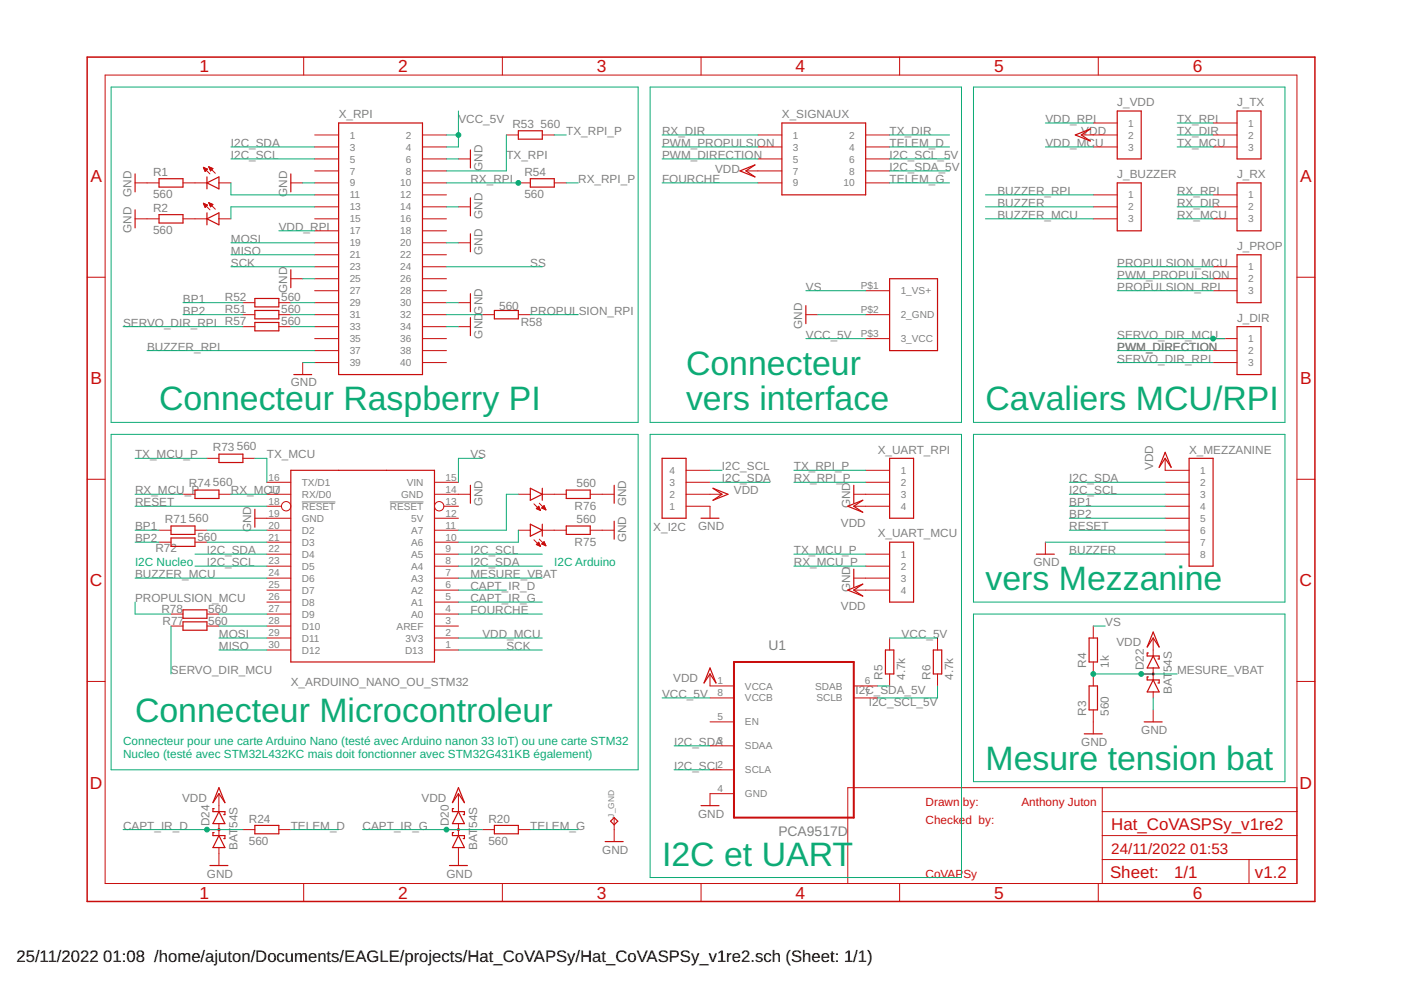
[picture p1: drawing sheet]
<svg xmlns="http://www.w3.org/2000/svg" width="297mm" height="210mm" viewBox="0 0 297 210" stroke-linecap="round" stroke-linejoin="round" font-family="sans-serif">
<path d="M64 106.4h7.1M82.7 106.4h7.1" fill="none" stroke="#808080" stroke-width=".21"/>
<g fill="none" stroke="#c90d0c" stroke-width=".25">
<path d="M28.6 36.9v3.8M33.7 37.9h5.1v1.8h-5.1zM43.9 38.8l2.5-1.3v2.5zM43.9 37.5v2.5M61.7 36.9v3.8M71.8 26.1h17.8v53.3h-17.8zM99.7 31.8v3.8M109.9 27.7h5.1v1.8h-5.1zM112.4 37.9h5.1v1.8h-5.1zM156.9 36.2l3.2-1.2-1.9 1.2 1.9 1.3zM165.8 26.1h17.7v15.2h-17.7zM228 28.6l3.2-1.3-1.9 1.3 1.9 1.3z"/>
<path d="M236.9 38.8h5.1v10.1h-5.1zM236.9 23.5h5.1v10.2h-5.1zM262.3 38.8h5.1v10.1h-5.1zM262.3 23.5h5.1v10.2h-5.1zM28.6 44.5v3.8M33.7 45.5h5.1v1.8h-5.1zM43.9 46.4l2.5-1.3v2.6zM43.9 45.1v2.6M61.7 57.2v3.8M99.7 42v3.8M99.7 49.6v3.8M188.6 59.1h10.2v15.2h-10.2z"/>
<path d="M262.3 54h5.1v10.2h-5.1zM54 63.3h5.1v1.8h-5.1zM54 65.8h5.1v1.8h-5.1zM54 68.4h5.1v1.7h-5.1zM62.3 79.4h3.8M99.7 62.3v3.8M99.7 67.4v3.8M104.8 65.8h5.1v1.8h-5.1zM170.9 64.8v3.8M262.3 69.3h5.1v10.1h-5.1zM46.4 96.3h5.1v1.8h-5.1zM61.7 99.7h30.4v40.7h-30.4z"/>
<path d="M140.4 97.2h5.1v12.7h-5.1zM188.6 97.2h5.1v12.7h-5.1zM247 95.9l1.3 3.2-1.3-1.9-1.2 1.9zM252.1 97.2h5.1v22.8h-5.1zM36.3 111.5h5v1.8h-5zM36.3 114.1h5v1.7h-5zM41.3 103.9h5.1v1.8h-5.1zM54 108v3.8M99.7 102.9v3.8M112.4 111.1l2.6 1.3-2.6 1.3zM112.4 103.5l2.6 1.3-2.6 1.3zM115 103.5v2.6"/>
<path d="M115 111.1v2.6M120.1 111.5h5v1.8h-5zM120.1 103.9h5v1.8h-5zM130.2 102.9v3.8M130.2 110.5v3.8M148.6 109.9h3.8M151.2 103.5l3.1 1.3-3.1 1.3 1.9-1.3zM179.7 107.3l3.2-1.2-1.9 1.2 1.9 1.3zM181 102.9v3.8M188.6 115h5.1v12.7h-5.1zM219.7 117.5h3.8M38.8 129.3h5.1v1.8h-5.1z"/>
<path d="M38.8 131.8h5.1v1.8h-5.1zM179.7 125.1l3.2-1.3-1.9 1.3 1.9 1.3zM181 120.7v3.8M187.7 137.8h1.8v5.1h-1.8zM197.9 137.8h1.8v5.1h-1.8zM230.9 135.3h1.8v5.1h-1.8zM243.5 138.5h-.3v.6h2.6v.6h-.3M244.5 139.1l1.3 2.5h-2.6zM244.5 134l1.3 3.2-1.3-1.9-1.3 1.9zM150.5 141.6l1.3 3.2-1.3-1.9-1.2 1.9zM229.9 155.6h3.8M230.9 145.4h1.8v5.1h-1.8z"/>
<path d="M242.6 153.1h3.8M243.5 143.5h-.3v.7h2.6v.6h-.3M244.5 144.2l1.3 2.5h-2.6zM45.4 176.5h-.3v.7h2.6v.6h-.3M45.4 171.4h-.3v.7h2.6v.6h-.3M46.4 177.2l1.3 2.5h-2.6zM46.4 172.1l1.3 2.5h-2.6zM46.4 167l1.3 3.2-1.3-1.9-1.3 1.9zM54 175h5.1v1.8h-5.1zM96.2 176.5h-.3v.7h2.6v.6h-.3M96.2 171.4h-.3v.7h2.6v.6h-.3M97.2 177.2l1.3 2.5h-2.6z"/>
<path d="M97.2 172.1l1.3 2.5h-2.6zM97.2 167l1.3 3.2-1.3-1.9-1.3 1.9zM104.8 175h5.1v1.8h-5.1zM128.3 178.4h3.8M130.2 173.4l.8 .7-.8 .8-.7-.8zM148.6 170.8h3.8M44.5 183.5h3.8M95.3 183.5h3.8"/>
</g>
<g fill="none" stroke="#c90d0c" stroke-width=".21">
<path d="M22.3 15.9h252.7v171.4h-252.7zM64.4 12.1v3.8M106.5 12.1v3.8M148.6 12.1v3.8M190.7 12.1v3.8M232.9 12.1v3.8M28.6 38.8h5.1M38.8 38.8h5.1M43.1 35.5l1.4 1.4M43.1 35.5l.9 .4-.5 .5zM43.2 35.6h.2M43.2 35.7h.4"/>
<path d="M43.3 35.8h.6M43.3 35.9h.6M43.4 36.1h.4M43.4 36.2h.3M43.5 36.3h.1M44.3 35.3l1.4 1.4M44.3 35.3l.8 .4-.5 .5zM44.3 35.5h.2M44.3 35.6h.5M44.4 35.7h.7M44.4 35.8h.6M44.5 35.9h.4"/>
<path d="M44.6 36.1h.2M44.6 36.2h.1M46.4 38.8h2.6M61.7 38.8h2.5M66.7 38.8h5.1M66.7 33.7h5.1M66.7 28.6h5.1M66.7 31.2h5.1M66.7 36.2h5.1M89.6 38.8h5.1M89.6 33.7h5.1M89.6 28.6h5.1"/>
<path d="M89.6 31.2h5.1M89.6 36.2h5.1M97.2 33.7h2.5M107.4 28.6h2.5M109.9 38.8h2.5M115 28.6h2.5M117.5 38.8h2.6M158.2 36.2h7.6M160.7 38.8h5.1M160.7 33.7h5.1M160.7 28.6h5.1M160.7 31.2h5.1"/>
<path d="M183.5 38.8h5.1M183.5 33.7h5.1M183.5 28.6h5.1M183.5 31.2h5.1M183.5 36.2h5.1M229.3 28.6h7.6M231.8 26.1h5.1M231.8 31.2h5.1M257.2 28.6h5.1M257.2 26.1h5.1M257.2 31.2h5.1M18.5 58.8h3.8"/>
<path d="M28.6 46.4h5.1M38.8 46.4h5.1M43.1 43.1l1.4 1.4M43.1 43.1l.9 .4-.5 .5zM43.2 43.2h.1M43.2 43.3h.4M43.2 43.4h.7M43.3 43.5h.6M43.3 43.7h.5M43.4 43.8h.3M43.5 43.9h.1M44.3 43l1.4 1.4"/>
<path d="M44.3 43l.8 .3-.5 .6zM44.3 43.1h.2M44.3 43.2h.5M44.4 43.3h.6M44.4 43.4h.7M44.5 43.5h.4M44.6 43.7h.2M44.6 43.8h.1M46.4 46.4h2.6M61.7 59.1h2.5M66.7 51.5h5.1M66.7 59.1h5.1"/>
<path d="M66.7 43.9h5.1M66.7 46.4h5.1M66.7 41.3h5.1M66.7 56.6h5.1M66.7 48.9h5.1M66.7 54h5.1M89.6 51.5h5.1M89.6 59.1h5.1M89.6 43.9h5.1M89.6 46.4h5.1M89.6 41.3h5.1M89.6 56.6h5.1"/>
<path d="M89.6 48.9h5.1M89.6 54h5.1M97.2 51.5h2.5M97.2 43.9h2.5M231.8 43.9h5.1M231.8 46.4h5.1M231.8 41.3h5.1M257.2 59.1h5.1M257.2 43.9h5.1M257.2 46.4h5.1M257.2 41.3h5.1M257.2 56.6h5.1"/>
<path d="M275 58.8h3.8M51.5 69.3h2.5M51.5 66.7h2.5M51.5 64.2h2.5M59.1 69.3h2.6M59.1 66.7h2.6M59.1 64.2h2.6M64.2 76.9v2.5M66.7 69.3h5.1M66.7 66.7h5.1M66.7 64.2h5.1M66.7 61.6h5.1"/>
<path d="M66.7 71.8h5.1M66.7 74.3h5.1M66.7 76.9h5.1M89.6 69.3h5.1M89.6 66.7h5.1M89.6 64.2h5.1M89.6 61.6h5.1M89.6 71.8h5.1M89.6 74.3h5.1M89.6 76.9h5.1M97.2 69.3h2.5M97.2 64.2h2.5"/>
<path d="M102.3 66.7h2.5M109.9 66.7h2.5M170.9 66.7h2.5M183.5 66.7h5.1M183.5 61.6h5.1M183.5 71.8h5.1M257.2 61.6h5.1M257.2 71.8h5.1M257.2 74.3h5.1M257.2 76.9h5.1M43.9 97.2h2.5M51.5 97.2h2.5"/>
<path d="M145.5 99.7h5M183.5 99.7h5.1M247 97.2v2.5h5.1M18.5 101.6h3.8M33.7 112.4h2.6M33.7 115h2.6M38.8 104.8h2.5M41.3 112.4h2.6M41.3 115h2.6M46.4 104.8h2.6M54 109.9h7.7M56.6 104.8h5.1"/>
<path d="M56.6 112.4h5.1M56.6 115h5.1M56.6 107.3h3.1M56.6 102.3h5.1M56.6 117.5h5.1M92.1 104.8h7.6M92.1 112.4h5.1M92.1 115h5.1M92.1 109.9h5.1M92.1 102.3h5.1M92.1 117.5h5.1M94.1 107.3h3.1"/>
<path d="M109.9 104.8h2.5M109.9 112.4h2.5M113.2 114.4l1.4 1.4M113.2 106.8l1.4 1.4M113.7 115.5l.5-.5 .4 .8zM113.7 107.8h.7M113.7 115.4h.7M113.8 107.7h.6M113.9 115.3h.5M113.9 115.5h.6M114 107.9h.5M114 107.6h.3"/>
<path d="M114 115.2h.3M114.1 107.5h.2M114.1 115.1h.2M114.2 115.7h.3M114.2 107.3l-.5 .5 .9 .4M114.2 107.3l.4 .9M114.2 107.4h.1M114.2 108.1h.3M114.3 114.3l1.4 1.4M114.3 106.7l1.4 1.4M114.5 115.8h.1M114.5 108.2h.1"/>
<path d="M114.9 115.3l.8 .4M114.9 115.3l.5-.5 .3 .9M114.9 107.7h.7M114.9 107.7l.8 .4M114.9 115.3h.7M115 104.8h5.1M115 112.4h5.1M115 107.6h.5M115 115.2h.5M115.1 115.4h.5M115.1 107.5h.4M115.1 115.1h.4"/>
<path d="M115.1 107.8h.5M115.2 115h.2M115.2 107.4h.2M115.3 107.2h.1M115.4 115.5h.3M115.4 107.2l-.5 .5M115.4 107.2l.3 .9M115.4 107.9h.3M115.6 115.7h.1M115.7 108.1h.1M125.1 104.8h5.1M125.1 112.4h5.1"/>
<path d="M145.5 107.3h5v2.6M145.5 104.8h7.6M145.5 102.3h5M181 104.8h7.6M181 107.3h7.6M183.5 102.3h5.1M183.5 117.5h5.1M221.6 115v2.5M247 104.8h5.1M247 112.4h5.1M247 115h5.1M247 109.9h5.1"/>
<path d="M247 107.3h5.1M247 102.3h5.1M247 117.5h5.1M275 101.6h3.8M36.3 130.2h2.5M36.3 132.7h2.5M43.9 130.2h2.5M43.9 132.7h2.5M56.6 125.1h5.1M56.6 122.6h5.1M56.6 130.2h5.1M56.6 132.7h5.1"/>
<path d="M56.6 120h5.1M56.6 127.7h5.1M56.6 135.3h5.1M56.6 137.8h5.1M92.1 125.1h5.1M92.1 122.6h5.1M92.1 130.2h5.1M92.1 132.7h5.1M92.1 120h5.1M92.1 127.7h5.1M92.1 135.3h5.1M92.1 137.8h5.1"/>
<path d="M181 125.1h7.6M181 122.6h7.6M183.5 120h5.1M188.6 135.3v2.5M198.8 135.3v2.5M231.8 132.7v2.6M244.5 135.3v3.8M18.5 144.5h3.8M150.5 142.9v2.5h5.1M150.5 148h5.1M150.5 153.1h5.1M150.5 158.1h5.1"/>
<path d="M181 145.4h5.1M181 148h5.1M188.6 142.9v2.5M198.8 142.9v2.5M231.8 140.4v5M231.8 150.5v5.1M242 142.9h2.5M244.5 141.6v2.6M244.5 146.7v1.3M244.5 150.5v2.6M275 144.5h3.8M43.9 175.9h2.5"/>
<path d="M46.4 168.3v3.8M46.4 174.6v2.6M46.4 179.7v3.8M51.5 175.9h2.5M59.1 175.9h2.6M94.7 175.9h2.5M97.2 168.3v3.8M97.2 174.6v2.6M97.2 179.7v3.8M102.3 175.9h2.5M109.9 175.9h2.5M130.2 173.4v5"/>
<path d="M150.5 163.2h5.1M155.6 168.3h-5.1v2.5M233.7 167v20.3M233.7 177.2h41.3M233.7 172.1h41.3M275 167h-95.3v20.3M64.4 187.3v3.8M106.5 187.3v3.8M148.6 187.3v3.8M190.7 187.3v3.8M232.9 187.3v3.8M233.7 182.2h41.3"/>
<path d="M264.8 182.2v5.1"/>
<circle cx="60.7" cy="107.3" r=".99"/>
<circle cx="93.1" cy="107.3" r=".99"/>
</g>
<g fill="none" stroke="#c90d0c" stroke-width=".42">
<path d="M155.6 140.4h25.4v33h-25.4z"/>
<circle cx="244.5" cy="142.9" r=".13"/>
<circle cx="46.4" cy="175.9" r=".13"/>
<circle cx="97.2" cy="175.9" r=".13"/>
</g>
<path d="M18.5 12.1h260.3v179h-260.3z" fill="none" stroke="#c90d0c" stroke-width=".32"/>
<g fill="none" stroke="#0dab76" stroke-width=".21">
<path d="M23.6 18.5h111.7v71.1h-111.7zM137.8 18.5h66.1v71.1h-66.1zM206.4 18.5h66v71.1h-66zM49 33.7h17.7M49 31.2h17.7M49 38.8v2.5h17.7M64.2 38.8h2.5M94.7 38.8h15.2M94.7 33.7h2.5M94.7 28.6h2.5M97.2 23.5v7.7h-2.5M107.4 28.6v7.6h-12.7"/>
<path d="M117.5 28.6h2.6M120.1 38.8h2.5M140.4 38.8h20.3M140.4 33.7h20.3M140.4 31.2h20.3M140.4 28.6h20.3M188.6 38.8h12.7M188.6 33.7h12.7M188.6 31.2h12.7M188.6 28.6h12.7M188.6 36.2h12.7M221.6 31.2h10.2"/>
<path d="M221.6 26.1h10.2M249.6 31.2h7.6M249.6 28.6h7.6M249.6 26.1h7.6M49 51.5h17.7M49 56.6h17.7M49 54h17.7M59.1 48.9h7.6M64.2 59.1h2.5M66.7 43.9h-17.7v2.5M94.7 51.5h2.5M94.7 43.9h2.5"/>
<path d="M94.7 56.6h20.3M208.9 43.9h22.9M208.9 46.4h22.9M208.9 41.3h22.9M236.9 59.1h20.3M236.9 56.6h20.3M249.6 43.9h7.6M249.6 46.4h7.6M249.6 41.3h7.6M26.1 69.3h25.4M31.2 74.3h35.5M38.8 64.2h12.7"/>
<path d="M38.8 66.7h12.7M61.7 69.3h5M61.7 64.2h5M61.7 66.7h5M64.2 76.9h2.5M94.7 69.3h2.5M94.7 64.2h2.5M94.7 66.7h7.6M112.4 66.7h10.2M170.9 71.8h12.6M170.9 61.6h12.6M173.4 66.7h10.1"/>
<path d="M236.9 76.9h20.3M236.9 71.8h22.8M236.9 61.6h20.3M236.9 74.3h20.3M23.6 92.1h111.7v71.1h-111.7zM28.6 97.2h15.3M54 97.2h2.6v5.1M102.3 97.2h-5.1v5.1M137.8 92.1h66.1v94h-66.1zM150.5 99.7h2.6M168.3 99.7h15.2M206.4 92.1h66v35.6h-66z"/>
<path d="M28.6 115h5.1M28.6 104.8h10.2M28.6 112.4h5.1M28.6 107.3h28M41.3 117.5h15.3M43.9 115h12.7M43.9 112.4h12.7M49 104.8h7.6M97.2 117.5h17.8M109.9 112.4v2.6h-12.7M109.9 104.8h-2.5v7.6h-10.2M150.5 102.3h12.7"/>
<path d="M168.3 102.3h15.2M168.3 117.5h15.2M221.6 115h25.4M226.7 102.3h20.3M226.7 117.5h20.3M226.7 104.8h20.3M226.7 112.4h20.3M226.7 107.3h20.3M226.7 109.9h20.3M28.6 127.7v2.5h7.7M28.6 122.6h28M36.3 132.7v10.2"/>
<path d="M41.3 120h15.3M46.4 135.3h10.2M46.4 137.8h10.2M46.4 132.7h10.2M46.4 130.2h10.2M97.2 120h17.8M97.2 135.3h17.8M97.2 137.8h17.8M97.2 127.7h17.8M97.2 125.1h10.2M97.2 130.2h17.8M97.2 122.6h17.8"/>
<path d="M168.3 120h15.2M188.6 135.3h10.2M206.4 130.2h66v35.5h-66zM231.8 132.7h2.5M140.4 148h10.1M142.9 158.1h7.6M186.1 145.4h2.5M198.8 145.4v2.6h-12.7M231.8 142.9h17.8M244.5 148v2.5M26.1 175.9h25.4M61.7 175.9h10.1"/>
<path d="M76.9 175.9h25.4M112.4 175.9h10.2M142.9 163.2h7.6"/>
</g>
<g fill="#0dab76" stroke="#0dab76" stroke-width=".21">
<circle cx="97.2" cy="28.6" r=".51"/>
<circle cx="94.7" cy="175.9" r=".51"/>
<circle cx="43.9" cy="175.9" r=".51"/>
<circle cx="109.9" cy="38.8" r=".51"/>
<circle cx="257.2" cy="71.8" r=".51"/>
<circle cx="242" cy="142.9" r=".51"/>
<circle cx="231.8" cy="142.9" r=".51"/>
</g>
<g font-size="7.2" fill="#0dab76">
<text x="145.5" y="79.4">Connecteur</text>
<text x="33.7" y="87">Connecteur Raspberry PI</text>
<text x="145.5" y="87">vers interface</text>
<text x="208.9" y="87">Cavaliers MCU/RPI</text>
<text x="208.9" y="125.1">vers Mezzanine</text>
<text x="28.6" y="153">Connecteur Microcontroleur</text>
<text x="208.9" y="163.2">Mesure tension bat</text>
<text x="140.4" y="183.5">I2C et UART</text>
</g>
<g font-size="3.7" fill="#c90d0c">
<text x="42.3" y="15.3">1</text>
<text x="84.4" y="15.3">2</text>
<text x="126.6" y="15.3">3</text>
<text x="168.7" y="15.3">4</text>
<text x="210.8" y="15.3">5</text>
<text x="252.9" y="15.3">6</text>
<text x="19.2" y="38.6">A</text>
<text x="275.6" y="38.6">A</text>
<text x="19.2" y="81.5">B</text>
<text x="275.6" y="81.5">B</text>
<text x="19" y="124.3">C</text>
<text x="275.5" y="124.3">C</text>
<text x="19" y="167.2">D</text>
<text x="275.5" y="167.2">D</text>
<text x="42.3" y="190.5">1</text>
<text x="84.4" y="190.5">2</text>
<text x="126.6" y="190.5">3</text>
<text x="168.7" y="190.5">4</text>
<text x="210.8" y="190.5">5</text>
<text x="252.9" y="190.5">6</text>
</g>
<g font-size="3.6" fill="#c90d0c">
<text x="235.6" y="175.9">Hat_CoVASPSy_v1re2</text>
<text x="235.4" y="186.2">Sheet:</text>
<text x="248.9" y="186.1">1/1</text>
<text x="266.1" y="186.1">v1.2</text>
</g>
<g font-size="3.5">
<text x="3.5" y="204">25/11/2022</text>
<text x="21.9" y="204">01:08 /home/ajuton/Documents/EAGLE/projects/Hat_CoVAPSy/Hat_CoVASPSy_v1re2.sch (Sheet: 1/1)</text>
</g>
<g font-size="3.2" fill="#c90d0c">
<text x="235.6" y="181">24/11/2022</text>
<text x="252.4" y="181">01:53</text>
</g>
<g font-size="2.9" fill="#808080">
<text x="163" y="137.9">U1</text>
<text x="165" y="177.3">PCA9517D</text>
</g>
<g font-size="2.5" fill="#808080">
<text x="236.9" y="22.5">J_VDD</text>
<text x="262.3" y="22.5">J_TX</text>
<text x="71.8" y="25.1">X_RPI</text>
<text x="97.2" y="26.1">VCC_5V</text>
<text x="108.6" y="27.1">R53</text>
<text x="114.6" y="27.1">560</text>
<text x="120.1" y="28.6">TX_RPI_P</text>
<text x="140.4" y="28.6">RX_DIR</text>
<text x="165.8" y="25.1">X_SIGNAUX</text>
<text x="188.6" y="28.6">TX_DIR</text>
<text x="221.6" y="26.1">VDD_RPI</text>
<text x="229.3" y="28.6">VDD</text>
<text x="249.6" y="26.1">TX_RPI</text>
<text x="249.6" y="28.6">TX_DIR</text>
<text x="49" y="31.2">I2C_SDA</text>
<text x="49" y="33.7">I2C_SCL</text>
<text x="107.4" y="33.7">TX_RPI</text>
<text x="140.4" y="31.2">PWM_PROPULSION</text>
<text x="140.4" y="33.7">PWM_DIRECTION</text>
<text x="188.6" y="33.7">I2C_SCL_5V</text>
<text x="188.6" y="31.2">TELEM_D</text>
<text x="221.6" y="31.2">VDD_MCU</text>
<text x="249.6" y="31.2">TX_MCU</text>
<text x="27.9" y="41.8" transform="rotate(-90 27.9 41.8)">GND</text>
<text x="32.4" y="37.3">R1</text>
<text x="60.9" y="41.8" transform="rotate(-90 60.9 41.8)">GND</text>
<text x="99.7" y="38.8">RX_RPI</text>
<text x="102.3" y="36.2" transform="rotate(-90 102.3 36.2)">GND</text>
<text x="111.2" y="37.3">R54</text>
<text x="122.6" y="38.8">RX_RPI_P</text>
<text x="140.4" y="38.8">FOURCHE</text>
<text x="151.6" y="36.7">VDD</text>
<text x="188.6" y="36.2">I2C_SDA_5V</text>
<text x="188.6" y="38.8">TELEM_G</text>
<text x="211.5" y="41.3">BUZZER_RPI</text>
<text x="236.9" y="37.8">J_BUZZER</text>
<text x="249.6" y="41.3">RX_RPI</text>
<text x="262.3" y="37.8">J_RX</text>
<text x="32.4" y="42.1">560</text>
<text x="32.4" y="44.9">R2</text>
<text x="102.3" y="46.4" transform="rotate(-90 102.3 46.4)">GND</text>
<text x="111.2" y="42.1">560</text>
<text x="211.5" y="43.9">BUZZER</text>
<text x="211.5" y="46.4">BUZZER_MCU</text>
<text x="249.6" y="46.4">RX_MCU</text>
<text x="249.6" y="43.9">RX_DIR</text>
<text x="27.9" y="49.4" transform="rotate(-90 27.9 49.4)">GND</text>
<text x="32.4" y="49.7">560</text>
<text x="49" y="51.5">MOSI</text>
<text x="59.1" y="48.9">VDD_RPI</text>
<text x="262.3" y="53">J_PROP</text>
<text x="49" y="56.6">SCK</text>
<text x="49" y="54">MISO</text>
<text x="102.3" y="54" transform="rotate(-90 102.3 54)">GND</text>
<text x="112.4" y="56.6">SS</text>
<text x="236.9" y="56.6">PROPULSION_MCU</text>
<text x="236.9" y="59.1">PWM_PROPULSION</text>
<text x="38.8" y="64.2">BP1</text>
<text x="47.7" y="63.9">R52</text>
<text x="59.6" y="63.9">560</text>
<text x="60.9" y="62.1" transform="rotate(-90 60.9 62.1)">GND</text>
<text x="105.8" y="65.7">560</text>
<text x="170.8" y="61.6">VS</text>
<text x="236.9" y="61.6">PROPULSION_RPI</text>
<text x="26.1" y="69.3">SERVO_DIR_RPI R57</text>
<text x="38.8" y="66.7">BP2</text>
<text x="47.7" y="66.4">R51</text>
<text x="59.6" y="66.5">560</text>
<text x="59.6" y="69">560</text>
<text x="102.3" y="71.8" transform="rotate(-90 102.3 71.8)">GND</text>
<text x="102.3" y="66.7" transform="rotate(-90 102.3 66.7)">GND</text>
<text x="110.4" y="69">R58</text>
<text x="112.4" y="66.7">PROPULSION_RPI</text>
<text x="170.1" y="69.7" transform="rotate(-90 170.1 69.7)">GND</text>
<text x="170.8" y="71.8">VCC_5V</text>
<text x="236.9" y="71.8">SERVO_DIR_MCU</text>
<text x="262.3" y="68.2">J_DIR</text>
<text x="31.2" y="74.3">BUZZER_RPI</text>
<text x="236.9" y="76.9">SERVO_DIR_RPI</text>
<text x="236.9" y="74.3">PWM_DIRECTION</text>
<text x="61.6" y="81.9">GND</text>
<text x="45.1" y="95.7">R73</text>
<text x="50.2" y="95.4">560</text>
<text x="28.6" y="97.2">TX_MCU_P</text>
<text x="56.6" y="97.2">TX_MCU</text>
<text x="99.7" y="97.2">VS</text>
<text x="153.1" y="99.7">I2C_SCL</text>
<text x="168.3" y="99.7">TX_RPI_P</text>
<text x="186.1" y="96.2">X_UART_RPI</text>
<text x="244.5" y="99.7" transform="rotate(-90 244.5 99.7)">VDD</text>
<text x="252.1" y="96.2">X_MEZZANINE</text>
<text x="28.6" y="107.3">RESET</text>
<text x="28.6" y="104.8">RX_MCU_P</text>
<text x="40.1" y="103.3">R74</text>
<text x="45.1" y="103">560</text>
<text x="49" y="104.8">RX_MCU</text>
<text x="102.3" y="107.3" transform="rotate(-90 102.3 107.3)">GND</text>
<text x="122.2" y="103.3">560</text>
<text x="132.8" y="107.3" transform="rotate(-90 132.8 107.3)">GND</text>
<text x="153.1" y="102.3">I2C_SDA</text>
<text x="155.6" y="104.8">VDD</text>
<text x="168.3" y="102.3">RX_RPI_P</text>
<text x="180.2" y="107.8" transform="rotate(-90 180.2 107.8)">GND</text>
<text x="226.7" y="102.3">I2C_SDA</text>
<text x="226.7" y="104.8">I2C_SCL</text>
<text x="226.7" y="107.3">BP1</text>
<text x="28.6" y="112.4">BP1</text>
<text x="35" y="110.9">R71</text>
<text x="40.1" y="110.6">560</text>
<text x="53.3" y="112.9" transform="rotate(-90 53.3 112.9)">GND</text>
<text x="121.8" y="108.1">R76</text>
<text x="122.2" y="110.9">560</text>
<text x="138.5" y="112.7">X_I2C</text>
<text x="148" y="112.4">GND</text>
<text x="178.3" y="111.7">VDD</text>
<text x="186.1" y="113.9">X_UART_MCU</text>
<text x="226.7" y="109.9">BP2</text>
<text x="226.7" y="112.4">RESET</text>
<text x="28.6" y="115">BP2</text>
<text x="33" y="117">R72</text>
<text x="41.8" y="114.7">560</text>
<text x="43.9" y="117.5">I2C_SDA</text>
<text x="99.7" y="117.5">I2C_SCL</text>
<text x="121.8" y="115.7">R75</text>
<text x="132.8" y="115" transform="rotate(-90 132.8 115)">GND</text>
<text x="168.3" y="117.5">TX_MCU_P</text>
<text x="226.7" y="117.5">BUZZER</text>
<text x="28.6" y="122.6">BUZZER_MCU</text>
<text x="43.9" y="120">I2C_SCL</text>
<text x="99.7" y="120">I2C_SDA</text>
<text x="99.7" y="125.1">CAPT_IR_D</text>
<text x="99.7" y="122.6">MESURE_VBAT</text>
<text x="168.3" y="120">RX_MCU_P</text>
<text x="180.2" y="125.6" transform="rotate(-90 180.2 125.6)">GND</text>
<text x="219.1" y="120">GND</text>
<text x="28.6" y="127.7">PROPULSION_MCU</text>
<text x="34.2" y="130">R78</text>
<text x="44.1" y="129.9">560</text>
<text x="99.7" y="127.7">CAPT_IR_G</text>
<text x="99.7" y="130.2">FOURCHE</text>
<text x="178.3" y="129.4">VDD</text>
<text x="34.5" y="132.5">R77</text>
<text x="44.1" y="132.5">560</text>
<text x="46.4" y="137.8">MISO</text>
<text x="46.4" y="135.3">MOSI</text>
<text x="102.3" y="135.3">VDD_MCU</text>
<text x="107.4" y="137.8">SCK</text>
<text x="191.2" y="135.3">VCC_5V</text>
<text x="234.3" y="132.7">VS</text>
<text x="236.7" y="137.1">VDD</text>
<text x="36.3" y="142.9">SERVO_DIR_MCU</text>
<text x="230.3" y="141.6" transform="rotate(-90 230.3 141.6)">R4</text>
<text x="235.1" y="141.6" transform="rotate(-90 235.1 141.6)">1k</text>
<text x="242.5" y="142.1" transform="rotate(-90 242.5 142.1)">D22</text>
<text x="248.5" y="142.5" transform="rotate(-90 248.5 142.5)">54S</text>
<text x="249.6" y="142.9">MESURE_VBAT</text>
<text x="61.6" y="145.4">X_ARDUINO_NANO_OU_STM32</text>
<text x="140.4" y="148">VCC_5V</text>
<text x="142.7" y="144.7">VDD</text>
<text x="181.4" y="147.2">I2C_SDA_5V</text>
<text x="184.2" y="149.7">I2C_SCL_5V</text>
<text x="187.1" y="144.2" transform="rotate(-90 187.1 144.2)">R5</text>
<text x="191.9" y="144.2" transform="rotate(-90 191.9 144.2)">4.7k</text>
<text x="197.3" y="144.2" transform="rotate(-90 197.3 144.2)">R6</text>
<text x="202.1" y="144.2" transform="rotate(-90 202.1 144.2)">4.7k</text>
<text x="248.5" y="147.2" transform="rotate(-90 248.5 147.2)">BAT</text>
<text x="230.3" y="151.8" transform="rotate(-90 230.3 151.8)">R3</text>
<text x="235.1" y="151.8" transform="rotate(-90 235.1 151.8)">560</text>
<text x="242" y="155.6">GND</text>
<text x="142.9" y="158.1">I2C_SDA</text>
<text x="229.3" y="158.1">GND</text>
<text x="142.9" y="163.2">I2C_SCL</text>
<text x="38.6" y="170.1">VDD</text>
<text x="89.4" y="170.1">VDD</text>
<text x="148" y="173.4">GND</text>
<text x="26.1" y="175.9">CAPT_IR_D</text>
<text x="44.4" y="175.1" transform="rotate(-90 44.4 175.1)">D24</text>
<text x="50.4" y="175.5" transform="rotate(-90 50.4 175.5)">54S</text>
<text x="52.8" y="179.2">560</text>
<text x="52.8" y="174.4">R24</text>
<text x="61.6" y="175.9">TELEM_D</text>
<text x="76.9" y="175.9">CAPT_IR_G</text>
<text x="95.2" y="175.1" transform="rotate(-90 95.2 175.1)">D20</text>
<text x="101.2" y="175.5" transform="rotate(-90 101.2 175.5)">54S</text>
<text x="103.6" y="179.2">560</text>
<text x="103.6" y="174.4">R20</text>
<text x="112.4" y="175.9">TELEM_G</text>
<text x="50.4" y="180.2" transform="rotate(-90 50.4 180.2)">BAT</text>
<text x="101.2" y="180.2" transform="rotate(-90 101.2 180.2)">BAT</text>
<text x="127.7" y="181">GND</text>
<text x="43.9" y="186.1">GND</text>
<text x="94.7" y="186.1">GND</text>
</g>
<g font-size="2.5" fill="#0dab76">
<text x="28.6" y="120">I2C Nucleo</text>
<text x="117.5" y="120">I2C Arduino</text>
<text x="26.1" y="158">Connecteur pour une carte Arduino Nano (testé avec Arduino nanon 33 IoT) ou une carte STM32</text>
<text x="26.1" y="160.7">Nucleo (testé avec STM32L432KC mais doit fonctionner avec STM32G431KB également)</text>
</g>
<g font-size="2.5" fill="#c90d0c">
<text x="196.2" y="170.8">Drawn</text>
<text x="204.2" y="170.8">by:</text>
<text x="216.6" y="170.8">Anthony Juton</text>
<text x="196.2" y="174.6">Checked by:</text>
<text x="196.2" y="186.1">CoVAPSy</text>
</g>
<g font-size="2.1" fill="#808080">
<text x="74.1" y="29.4">1</text>
<text x="86.1" y="29.4">2</text>
<text x="168.1" y="29.4">1</text>
<text x="180" y="29.4">2</text>
<text x="239.2" y="26.8">1</text>
<text x="239.2" y="29.4">2</text>
<text x="264.6" y="26.8">1</text>
<text x="264.6" y="29.4">2</text>
<text x="74.1" y="31.9">3</text>
<text x="74.1" y="34.5">5</text>
<text x="86.1" y="31.9">4</text>
<text x="86.1" y="34.5">6</text>
<text x="168.1" y="31.9">3</text>
<text x="168.1" y="34.5">5</text>
<text x="180" y="31.9">4</text>
<text x="180" y="34.5">6</text>
<text x="239.2" y="31.9">3</text>
<text x="264.6" y="31.9">3</text>
<text x="74.1" y="37">7</text>
<text x="74.1" y="39.5">9</text>
<text x="84.9" y="39.5">10</text>
<text x="86.1" y="37">8</text>
<text x="168.1" y="37">7</text>
<text x="168.1" y="39.5">9</text>
<text x="178.8" y="39.5">10</text>
<text x="180" y="37">8</text>
<text x="74.1" y="42.1">11</text>
<text x="74.1" y="44.6">13</text>
<text x="74.1" y="47.2">15</text>
<text x="84.9" y="42.1">12</text>
<text x="84.9" y="44.6">14</text>
<text x="84.9" y="47.2">16</text>
<text x="239.2" y="42.1">1</text>
<text x="239.2" y="44.6">2</text>
<text x="239.2" y="47.2">3</text>
<text x="264.6" y="42.1">1</text>
<text x="264.6" y="44.6">2</text>
<text x="264.6" y="47.2">3</text>
<text x="74.1" y="49.7">17</text>
<text x="74.1" y="52.2">19</text>
<text x="84.9" y="49.7">18</text>
<text x="84.9" y="52.2">20</text>
<text x="74.1" y="54.8">21</text>
<text x="74.1" y="57.3">23</text>
<text x="74.1" y="59.9">25</text>
<text x="84.9" y="54.8">22</text>
<text x="84.9" y="57.3">24</text>
<text x="84.9" y="59.9">26</text>
<text x="264.6" y="57.3">1</text>
<text x="264.6" y="59.9">2</text>
<text x="74.1" y="62.4">27</text>
<text x="74.1" y="64.9">29</text>
<text x="84.9" y="62.4">28</text>
<text x="84.9" y="64.9">30</text>
<text x="182.5" y="61.3">P$1</text>
<text x="191" y="62.4">1_VS+</text>
<text x="264.6" y="62.4">3</text>
<text x="74.1" y="67.5">31</text>
<text x="74.1" y="70">33</text>
<text x="84.9" y="67.5">32</text>
<text x="84.9" y="70">34</text>
<text x="182.5" y="66.4">P$2</text>
<text x="182.5" y="71.4">P$3</text>
<text x="191" y="67.5">2_GND</text>
<text x="74.1" y="72.6">35</text>
<text x="74.1" y="75.1">37</text>
<text x="74.1" y="77.6">39</text>
<text x="84.9" y="72.6">36</text>
<text x="84.9" y="75.1">38</text>
<text x="84.9" y="77.6">40</text>
<text x="191" y="72.6">3_VCC</text>
<text x="264.6" y="72.6">1</text>
<text x="264.6" y="75.1">2</text>
<text x="264.6" y="77.6">3</text>
<text x="56.9" y="101.9">16</text>
<text x="94.5" y="101.9">15</text>
<text x="141.9" y="100.5">4</text>
<text x="191" y="100.5">1</text>
<text x="254.5" y="100.5">1</text>
<text x="56.9" y="104.4">17</text>
<text x="56.9" y="107">18</text>
<text x="64" y="103">TX/D1</text>
<text x="64" y="105.6">RX/D0</text>
<text x="85" y="105.6">GND</text>
<text x="86.2" y="103">VIN</text>
<text x="94.5" y="107">13</text>
<text x="94.5" y="104.4">14</text>
<text x="141.9" y="105.6">2</text>
<text x="141.9" y="103">3</text>
<text x="191" y="103">2</text>
<text x="191" y="105.6">3</text>
<text x="254.5" y="103">2</text>
<text x="254.5" y="105.6">3</text>
<text x="56.9" y="109.5">19</text>
<text x="56.9" y="112.1">20</text>
<text x="64" y="108.1">RESET</text>
<text x="64" y="110.6">GND</text>
<text x="64" y="113.2">D2</text>
<text x="82.7" y="108.1">RESET</text>
<text x="87.2" y="113.2">A7</text>
<text x="87.2" y="110.6">5V</text>
<text x="94.5" y="112.1">11</text>
<text x="94.5" y="109.5">12</text>
<text x="141.9" y="108.1">1</text>
<text x="191" y="108.1">4</text>
<text x="254.5" y="108.1">4</text>
<text x="254.5" y="110.6">5</text>
<text x="254.5" y="113.2">6</text>
<text x="56.9" y="114.6">21</text>
<text x="56.9" y="117.1">22</text>
<text x="56.9" y="119.7">23</text>
<text x="64" y="115.7">D3</text>
<text x="64" y="118.3">D4</text>
<text x="87.2" y="118.3">A5</text>
<text x="87.2" y="115.7">A6</text>
<text x="94.5" y="119.7">8</text>
<text x="94.5" y="117.1">9</text>
<text x="94.5" y="114.6">10</text>
<text x="191" y="118.3">1</text>
<text x="254.5" y="115.7">7</text>
<text x="254.5" y="118.3">8</text>
<text x="56.9" y="122.2">24</text>
<text x="56.9" y="124.8">25</text>
<text x="64" y="120.8">D5</text>
<text x="64" y="123.3">D6</text>
<text x="64" y="125.9">D7</text>
<text x="87.2" y="125.9">A2</text>
<text x="87.2" y="123.3">A3</text>
<text x="87.2" y="120.8">A4</text>
<text x="94.5" y="124.8">6</text>
<text x="94.5" y="122.2">7</text>
<text x="191" y="120.8">2</text>
<text x="191" y="123.3">3</text>
<text x="191" y="125.9">4</text>
<text x="56.9" y="127.3">26</text>
<text x="56.9" y="129.8">27</text>
<text x="64" y="128.4">D8</text>
<text x="64" y="131">D9</text>
<text x="87.2" y="131">A0</text>
<text x="87.2" y="128.4">A1</text>
<text x="94.5" y="129.8">4</text>
<text x="94.5" y="127.3">5</text>
<text x="56.9" y="132.4">28</text>
<text x="56.9" y="134.9">29</text>
<text x="56.9" y="137.5">30</text>
<text x="64" y="133.5">D10</text>
<text x="64" y="136">D11</text>
<text x="84.1" y="133.5">AREF</text>
<text x="86" y="136">3V3</text>
<text x="94.5" y="137.5">1</text>
<text x="94.5" y="134.9">2</text>
<text x="94.5" y="132.4">3</text>
<text x="64" y="138.6">D12</text>
<text x="85.9" y="138.6">D13</text>
<text x="152.1" y="145.1">1</text>
<text x="152.1" y="147.6">8</text>
<text x="157.9" y="146.2">VCCA</text>
<text x="157.9" y="148.7">VCCB</text>
<text x="172.8" y="146.2">SDAB</text>
<text x="173.1" y="148.7">SCLB</text>
<text x="183.3" y="145.1">6</text>
<text x="183.3" y="147.6">7</text>
<text x="152.1" y="152.7">5</text>
<text x="157.9" y="153.8">EN</text>
<text x="152.1" y="157.8">3</text>
<text x="157.9" y="158.9">SDAA</text>
<text x="152.1" y="162.9">2</text>
<text x="152.1" y="167.9">4</text>
<text x="157.9" y="164">SCLA</text>
<text x="157.9" y="169">GND</text>
</g>
<text font-size="1.8" fill="#808080" x="130.2" y="173.4" transform="rotate(-90 130.2 173.4)">J_GND</text>
</svg>
